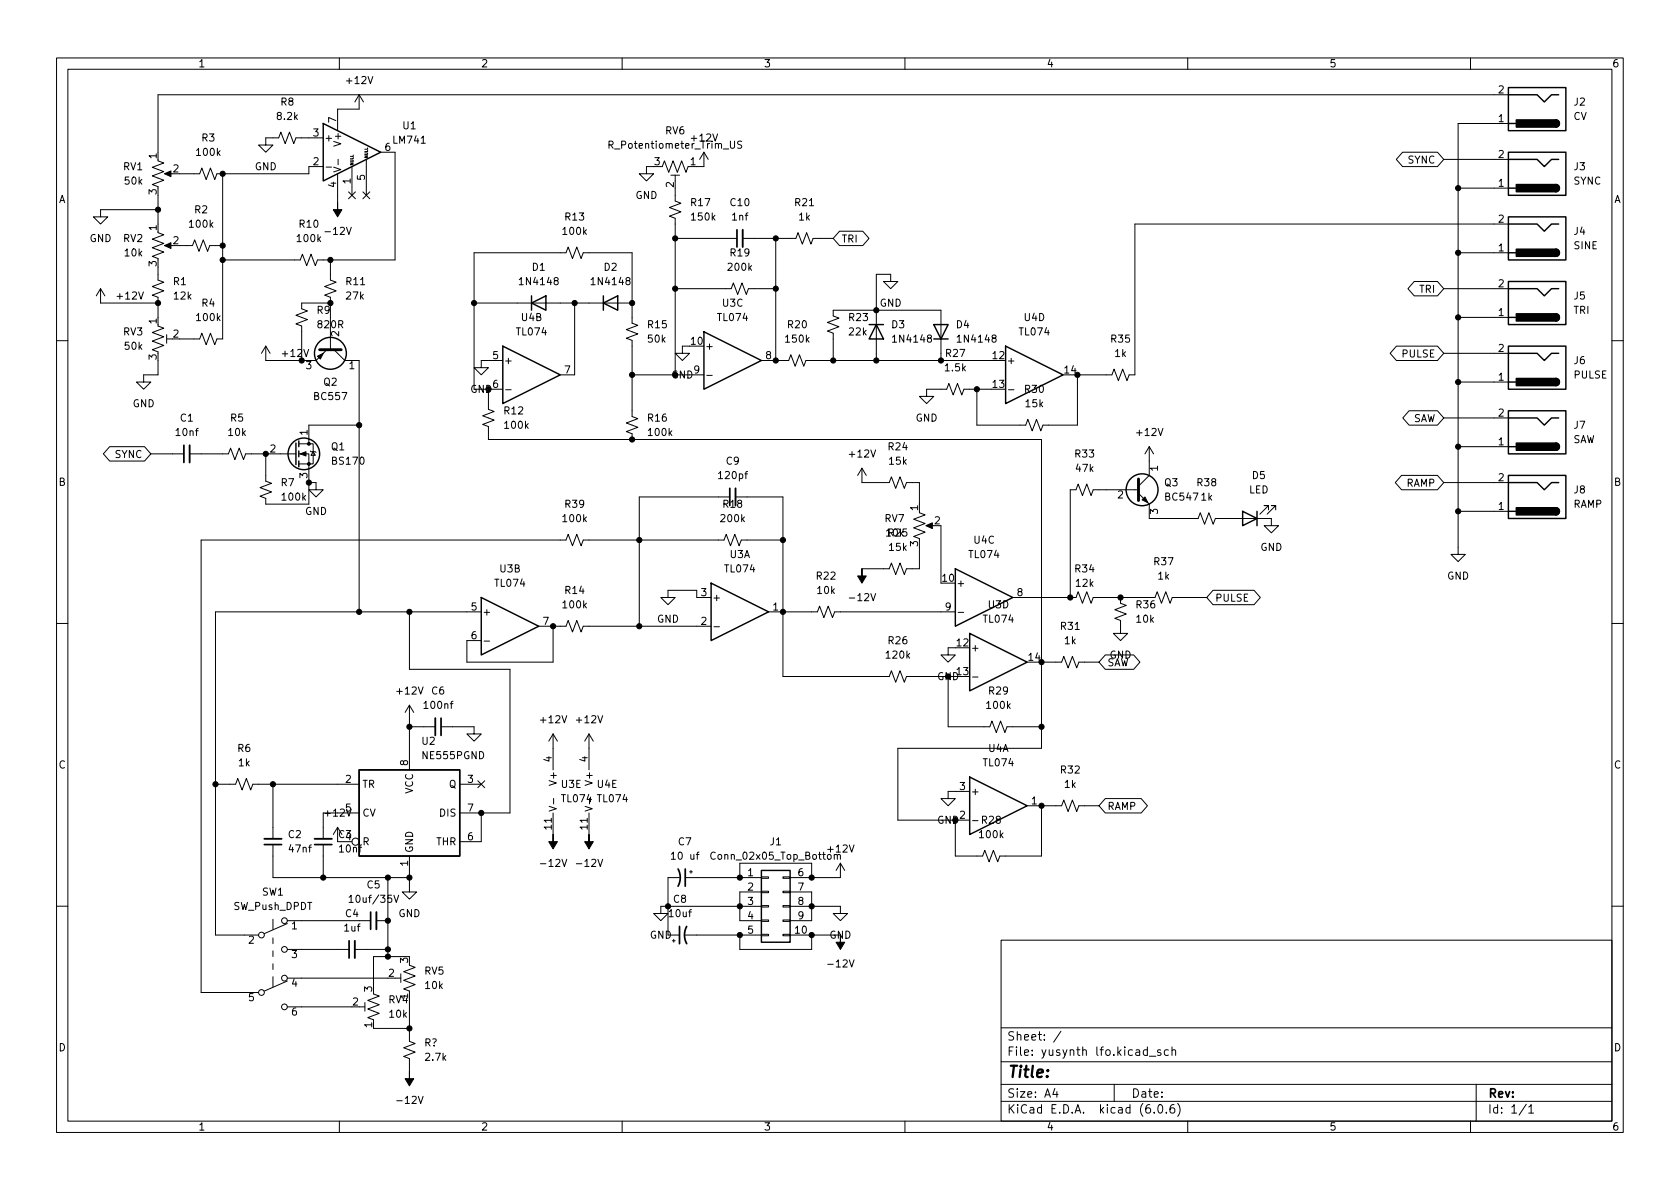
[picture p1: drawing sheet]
<svg xmlns="http://www.w3.org/2000/svg" width="297mm" height="210mm" viewBox="0 0 297 210" stroke-linecap="round" stroke-linejoin="round" font-family="sans-serif">
<g fill="none" stroke="#000" stroke-width=".18">
<path d="M10 10.2h277v190.1h-277zM12 12.2h273v186.1h-273zM60 10.2v2M63.5 16.8v2.5h-3.8v3.8M63.5 16.8l-.8 1.2M63.5 16.8l.8 1.2M110 10.2v2M160 10.2v2M210 10.2v2M260 10.2v2M266.7 16.8h-238.8v10.1M27.9 28.4l1.1 .4-2.1 .8 2.1 .7-2.1 .8 2.1 .8-2.1 .7 1 .4"/>
<path d="M27.9 37.1h-10.1v1.2h1.2l-1.2 1.3-1.3-1.3h1.3M27.9 34.5v5.1M29.5 30.7h1M39.4 30.7v29.2h-1l-.4 1.1-.8-2.1-.8 2.1-.7-2.1-.4 1h-3.6M57.1 29.5h-2.5v1.2h-16.2l-.4 1-.8-2-.8 2-.7-2-.4 1h-3.6M57.1 24.4h-4.8l-.4 1-.7-2-.8 2-.7-2-.4 1h-2.3v1.2h1.3l-1.3 1.3-1.3-1.3h1.3M57.7 29.5h.9M59 29.6l1.3 .4-1.3 .4M59.7 30.7v5.1M59.8 28.2v.9M61.6 33.9l1.2 1.2M62.2 29.5v5"/>
<path d="M62.8 33.9l-1.2 1.2M64.2 33.9l1.2 1.2M64.8 28.2v6.3M65.4 33.9l-1.2 1.2M67.3 26.9h2.5v19.1h-13.7l-.3 1-.8-2-.8 2-.7-2-.4 1h-13.7M107.7 25.6h.6l.1-.2-.1-.3-.6-.1v1.2M115.6 29.5h-1.3v1.2h1.3l-1.3 1.3-1.3-1.3h1.3M117.1 29.5l.4-1.1 .7 2.1 .8-2.1 .8 2.1 .7-2.1 .8 2.1 .4-1M118.6 31h1.5M119.4 33.3v2.3l1 .3-2 .8 2 .8-2 .7 1 .4v27.7h-7.6M119.4 31v1M124.5 26.9v2.6h-1.3"/>
<path d="M124.5 26.9l-.8 1.3M124.5 26.9l.7 1.3M131.1 25h-.4l-.2 .1v.3l.5 .3 .1 .3-.2 .2h-.5M248 26.9h6.2l1.1 1.3-1.1 1.3h-6.2l-1.1-1.3zM255.3 28.2h11.4M257.8 33.3h8.9M266.7 21.8h-8.9v76.2h1.3l-1.3 1.3-1.3-1.3h1.3M266.7 39.6h-66v26.7h-1.1l-.3 1-.8-2-.8 2-.7-2-.4 1h-6.1v8.9h-6.1l-.4 1-.7-2-.8 2-.8-2-.3 1h-8.7v-6.4M17.8 51v2.6h10.1M17.8 51l-.8 1.3M17.8 51l.7 1.3M27.9 57.7l1.1 .3-2.1 .8 2.1 .8-2.1 .7 2.1 .8-2.1 .7 1 .4"/>
<path d="M27.9 41.1l1.1 .4-2.1 .8 2.1 .7-2.1 .8 2.1 .8-2.1 .7 1 .4M27.9 47.2v2.3l1.1 .4-2.1 .8 2.1 .7-2.1 .8 1 .4v3.5M29.5 59.9h1M29.5 43.4h1M29.5 59.2v1.5M31.7 43.4h2.3l.4-1 .8 2 .7-2 .8 2 .4-1h2.3M58.4 53.6h-5.1v1l1.1 .4-2.1 .7 2.1 .8-2.1 .8 1 .4v6M58.4 46v3.5l1 .4-2 .8 2 .7-2 .8 1 .4v9.2M83.8 53.6h28M101.6 53.6v12.7h-2.5M119.4 51h9.9l.4-1 .7 2.1 .8-2.1 .8 2.1 .3-1.1h4.9M119.4 42.2h10.9"/>
<path d="M131.3 42.2h9.4l.4-1.1 .8 2.1 .7-2.1 .8 2.1 .4-1h3.5M137.2 42.2v21.5M148.4 40.9h4.1l1.2 1.3-1.2 1.2h-4.1l-1.1-1.2zM157.5 49.8h-1.3l1.3 1.2 1.2-1.2h-1.2v-1.3h-2.6v15.2M250 49.8h4.2l1.1 1.2-1.1 1.3h-4.2l-1.1-1.3zM255.3 51h11.4M257.8 44.7h8.9M257.8 56.1h8.9M10 60.2h2M19.4 79h6.2l1.1 1.3-1.1 1.2h-6.2l-1.1-1.2zM27.9 63.7v2.6h-2.5v1.3h1.3l-1.3 1.2-1.3-1.2h1.3M47 61.2v2.5h8.9l1.9-1.9"/>
<path d="M47 61.2l-.8 1.3M47 61.2l.8 1.3M52.8 78.5h2.6v3.5h-2.6M54.9 79.8l.1 .1h.8l.1 .1M55.4 79.9l.4 .6h-.8zM59.1 61.8l1.9 1.9h2.5v44.5M63.5 75.2h-8.9v3.3M83.8 68.8v-24.1h16.3l.4-1 .7 2 .8-2 .7 2 .4-1h8.7v12.4l1 .4-2.1 .8 2.1 .7-2.1 .8 1.1 .4v13.5l1 .3-2.1 .8 2.1 .8-2.1 .7 1.1 .4v1M88.9 63.7h-3.8v1.3h1.3l-1.3 1.3-1.3-1.3h1.3M88.9 68.8h-2.5v3.6l1 .4-2.1 .7 2.1 .8-2.1 .8 1.1 .3v2.3h97.7v54.6h-25.4v12.7h12.7M89.4 68.9h1M121.9 61.2h-1.3v1.3h1.3l-1.3 1.2-1.2-1.2h1.2"/>
<path d="M121.9 66.3h2.6M125 66.4h.9M134.6 63.7h4.8l.4-1 .8 2.1 .8-2.1 .7 2.1 .4-1.1h32.8M147.3 63.7v-4.8l-1-.4 2-.7-2-.8 2-.7-1-.4v-1h19.1v8.8M175.3 68.8h-4.9l-.3 1-.8-2-.8 2-.7-2-.4 1h-3.6v1.3h1.3l-1.3 1.3-1.2-1.3h1.2M178.3 68.9h1M203.2 79v5.1l-1.9 1.9M203.2 79l-.8 1.3M203.2 79l.8 1.3M246.9 61.2h7.3l1.1 1.3-1.1 1.2h-7.3l-1.1-1.2zM249.1 72.6h5.1l1.1 1.3-1.1 1.3h-5.1l-1.1-1.3zM255.3 73.9h11.4"/>
<path d="M255.3 62.5h11.4M257.8 79h8.9M257.8 67.6h8.9M285 60.2h2M26.7 80.3h5.8M33.5 80.3h6.9l.4-1.1 .7 2.1 .8-2.1 .8 2.1 .3-1h8.9M47 80.3v4.8l1 .4-2 .7 2 .8-2 .8 1 .3v1h7.6v-8.8h-1.8M54.6 85.3h1.3v1.3h1.2l-1.2 1.3-1.3-1.3h1.3M129 87.9h-16v22.8M130 87.9h8.4v31.7h18.8l.4-1 .8 2 .7-2 .8 2 .4-1h7.3v8.9h7.4l.4-1 .7 2 .8-2 .8 2 .4-1h6M138.4 95.5h-7.3l-.4 1-.8-2-.7 2-.8-2-.4 1h-24.9l-.4 1-.7-2-.8 2-.7-2-.4 1h-64.5v80h10.1M152.4 82.8v2.5h4.8l.4-1 .8 2.1 .7-2.1 .8 2.1 .4-1.1h2.3v3.8"/>
<path d="M152.4 82.8l-.8 1.3M152.4 82.8l.8 1.3M160.3 93.5h-.6l-.1 .6 .2-.1 .4 .1 .2 .2-.1 .4-.2 .1-.5-.1M162.6 96.8v3.8h-2.3l-.4 1-.8-2-.7 2-.8-2-.4 1h-4.8M162.6 90.7l1 .4-2.1 .7 2.1 .8-2.1 .7 2.1 .8-2.1 .8 1.1 .3M164.1 93h1M166.4 93v10.1M201.3 86.6h-8l-.4 1-.7-2-.8 2-.8-2-.4 1h-1v19.1M201.3 87.2l1.9 1.9v2.6h8.6l.4-1 .8 2 .7-2 .8 2 .4-1h9.9v1.3h1.3l-1.3 1.2-1.3-1.2h1.3M224.3 90.2v-.8h-.8h.8l-1.5 1.5M225.6 90.2v-.8h-.8h.8l-1.6 1.5M247.8 84.1h6.4l1.1 1.2-1.1 1.3h-6.4l-1.1-1.3z"/>
<path d="M255.3 85.3h11.4M257.8 90.4h8.9M10 110.2h2M72.4 108.2v10.2h17.8v25.4h-8.9M85.1 108.2h-47v57.1h7.6M85.6 113.4h1M95.2 110.7h4.9l.4-1 .7 2.1 .8-2.1 .7 2.1 .4-1.1h22.6M97.8 110.7v6.4h-15.3v-3.8h2.6M118.1 105.7h-1.3l1.3 1.2 1.3-1.2h-1.3v-1.3h5.1v1.3h2.5M126.2 110.8h1M135.9 108.2h8.6l.4-1 .8 2 .7-2 .8 2 .4-1h21.3M168.9 114.5h-1.3v1.3h1.3l-1.3 1.3-1.2-1.3h1.2"/>
<path d="M169.4 108.3h1M172 119.7h.9M179.1 105.7h11.1l.4-1.1 .8 2.1 .8-2.1 .7 2.1 .4-1h10.9l.4-1.1 .8 2.1 .7-2.1 .8 2.1 .4-1h6.1M184.1 117.1h3.6l.4-1 .7 2 .8-2 .8 2 .4-1h3.5M195.4 115.8h5l1.2 1.3-1.2 1.3h-5l-1.1-1.3zM198.1 105.7v1l1 .4-2 .7 2 .8-2 .7 1 .4v2.3h1.3l-1.3 1.3-1.3-1.3h1.3M214.5 104.4h7.2l1.1 1.3-1.1 1.2h-7.2l-1.1-1.2zM285 110.2h2M38.1 138.7h3.6l.3-1 .8 2 .8-2 .7 2 .4-1h18.8M48.3 138.7v9.6M72.4 124.7v11.4M72.4 128.5h4.6"/>
<path d="M72.4 124.7l-.8 1.3M72.4 124.7l.8 1.3M78 128.5h5.8v1.3h1.3l-1.3 1.3-1.3-1.3h1.3M81.3 138.7h3.8M84.5 138.1l1.2 1.2M85.7 138.1l-1.2 1.2M97.8 129.8l-.8 1.3M97.8 129.8v6.3M97.8 129.8l.8 1.3M104.1 129.8l-.7 1.3M104.1 129.8v6.3M104.1 129.8l.8 1.3"/>
<path d="M171.4 139.9h-3.8v1.3h1.3l-1.3 1.3-1.2-1.3h1.2M48.3 149.3v5.9h24.1M57.1 143.8v4.5M57.1 149.3v5.9M59.7 143.8h3.8M59.7 146.3l-.8 1.3M61.7 158.7l.4-.4v1.3M61.7 159.6h.7M68.6 155.2v14M69.6 158.3l.5 1.3 .4-1.3M72.4 151.4v6.3h1.3l-1.3 1.3-1.3-1.3h1.3M85.1 143.8v5h-3.8"/>
<path d="M97.1 142.6l1.3 .4-1.3 .4M97.8 143.8v3.8M97.9 141.2v1M103.4 142.6l1.3 .4-1.3 .4M104.1 143.8v3.8M120.1 155.2h-2v10.1h2M121.2 155.2h13.4M121.9 154.2h.5M122.2 153.9v.5M123.1 151.1h.5M123.6 150.7l-.3 .2v1.1M126.5 150.8a.6 .6 0 0 0-.9 .4 .6 .6 0 0 0 .6 .8l.3-.2"/>
<path d="M130.8 155.2v-2.6h12.7v2.6M134.6 157.6h1.3v.3h-1.3zM134.6 155.1h1.3v.2h-1.3zM134.6 157.7h-3.8v5.1h3.8M138.4 157.6h1.3v.3h-1.3zM138.4 155.1h1.3v.2h-1.3zM139.7 157.7h3.8v5.1h-3.8M147.5 151.2l.2-.1 .3 .1v.8M147.5 151.1v.9M148 151.3l.2-.2 .3 .1 .1 .8M148.6 152.6v2.6h-8.9M148.6 152.6l-.8 1.3"/>
<path d="M148.6 152.6l.8 1.3M172 145.1h.9M181.6 142.5h6.1l.4-1 .7 2 .8-2 .8 2 .4-1h3.5M184.1 142.5v8.9h-7.3l-.4 1-.8-2-.7 2-.8-2-.4 1h-4.8v-6.4M195.4 141.2h6.4l1.1 1.3-1.1 1.3h-6.4l-1.1-1.3zM10 160.2h2M48.3 162.6v1.7M48.3 165.9v1M48.3 168.1v1.1M48.3 170.4v1M48.3 172.7v1.8M50.8 162.8h14.7"/>
<path d="M50.8 173.5l-4.1 1.8M50.8 163.3l-4.1 1.8M50.8 167.9h10.9M50.8 173h17.8M50.8 178h11.4M62.7 167.9h5.9M63.5 178h1M64.5 177.3v1.5M66 175.8l1.1 .3-2.1 .8 2.1 .8-2.1 .7 2.1 .8-2.1 .8 1 .3v.3M66.5 162.8h2.1M69.8 173h1.1M70.9 172.2v1.5"/>
<path d="M72.4 176.8v7.3l1 .4-2 .8 2 .7-2 .8 1 .4v2.3M72.4 170.7l1 .4-2 .7 2 .8-2 .7 2 .8-2 .8 1 .4v.2M72.4 169.2h-6.4v5M118.9 166.4h.5M121.2 165.3h13.4M130.8 165.3v2.6h12.7v-2.6M134.6 165.2h1.3v.3h-1.3zM134.6 162.7h1.3v.2h-1.3zM134.6 160.1h1.3v.3h-1.3zM134.6 160.3h-17.8v1.2h1.3l-1.3 1.3-1.2-1.3h1.2M138.4 165.2h1.3v.3h-1.3zM138.4 162.7h1.3v.2h-1.3z"/>
<path d="M138.4 160.1h1.3v.3h-1.3zM139.7 160.3h8.9v1.2h1.3l-1.3 1.3-1.3-1.3h1.3M139.7 165.3h8.9M177 166.3h108v32h-108zM285 160.2h2M60 198.3v2M66 181.9h6.4M110 198.3v2M160 198.3v2M177 194.8h108M177 191.8h108M177 187.8h108"/>
<path d="M177 181.8h108M186.5 192.5l-.4 1h1M186.9 193v1M187.6 182.4l-1.3 1.9M197 191.8v3M203.2 186.8h1.2M204.1 196.7v.1M204.9 195.4l.2-.1a.81 .81 0 0 1 .6 .7 .81 .81 0 0 1-.3 .8h-.2a.81 .81 0 0 1-.6-.6 .81 .81 0 0 1 .3-.8zM205.2 185.7l-.3-.1-.3 .2 .1 .3 .5 .1v.4h-.6M206.2 196.7v.1M206.6 185.7l-.5-.1-.2 .3v.4l.1 .3h.6M207.2 185.8l.2-.2 .4 .1 .1 .9"/>
<path d="M207.2 185.1v1.5M207.6 195.3a.59 .59 0 0 0-.7 .7v.5l.1 .3h.4l.2-.1 .1-.5-.1-.2-.5-.1-.2 .3M208.2 195.1a1.72 1.72 0 0 1 0 2.3M210 198.3v2M260 198.3v2M261 191.8v6.5M269.9 195.3l-1.3 1.9M270.3 195.8l.4-.5v1.5M270.3 196.8h.9"/>
<circle cx="62.9" cy="148.8" r=".63"/>
<circle cx="46.2" cy="175.5" r=".51"/>
<circle cx="46.2" cy="165.3" r=".51"/>
<circle cx="50.3" cy="167.9" r=".51"/>
<circle cx="50.3" cy="173" r=".51"/>
<circle cx="50.3" cy="178" r=".51"/>
<circle cx="50.3" cy="162.8" r=".51"/>
</g>
<path d="M131.3 40.6v3.1M33.5 78.7v3.1M130 86.4v3M77 127v3M46.7 148.3h3.1M55.6 148.3h3.1M62.7 166.4v3M66.5 161.3v3" fill="none" stroke="#000" stroke-width=".33"/>
<path d="M130.3 40.6v3.1M32.5 78.7v3.1M129 86.4v3M78 127v3M46.7 149.3h3.1M55.6 149.3h3.1M119.9 153.7a3.2 3.2 0 0 1 0 3M121.2 153.7v3M61.7 166.4v3M65.5 161.3v3M120.1 163.8v3.1M121.4 163.8a3.2 3.2 0 0 0 0 3.1" fill="none" stroke="#000" stroke-width=".3"/>
<g fill="none" stroke="#000" stroke-width=".25">
<path d="M266.7 15.5h10.2v7.6h-10.2zM266.7 16.8h5.1l1.2 1.2 1.3-1.2h1.3M57.1 21.8l10.2 5.1-10.2 5.1zM266.7 38.3h10.2v7.7h-10.2zM266.7 26.9h10.2v7.6h-10.2zM266.7 39.6h5.1l1.2 1.3 1.3-1.3h1.3M266.7 28.2h5.1l1.2 1.3 1.3-1.3h1.3M266.7 21.8h1.3M266.7 33.3h1.3M275.1 21.2a.63 .63 0 0 1 .6 .6 .63 .63 0 0 1-.6 .7M275.1 32.6a.63 .63 0 0 1 .6 .7 .63 .63 0 0 1-.6 .6M94 53.6l2.5-1.3v2.6z"/>
<path d="M94 52.3v2.6M106.7 53.6l2.5-1.3v2.6zM106.7 52.3v2.6M124.5 58.7l10.1 5-10.1 5.1zM153.7 57.4h2.5M154.9 57.4l1.3 2.5h-2.5zM165.1 57.4h2.5l-1.2 2.5zM165.1 59.9h2.5M266.7 49.8h10.2v7.6h-10.2zM266.7 51h5.1l1.2 1.3 1.3-1.3h1.3M266.7 56.1h1.3M266.7 44.7h1.3"/>
<path d="M275.1 55.5a.63 .63 0 0 1 .6 .6 .63 .63 0 0 1-.6 .7M275.1 44.1a.63 .63 0 0 1 .6 .6 .63 .63 0 0 1-.6 .6M52.3 78.4v3.8M52.8 78v1M52.8 79.8v1M88.9 61.2l10.2 5.1-10.2 5.1zM177.8 61.2l10.2 5.1-10.2 5.1zM266.7 72.6h10.2v7.7h-10.2zM266.7 61.2h10.2v7.6h-10.2zM266.7 73.9h5.1l1.2 1.3 1.3-1.3h1.3M266.7 62.5h5.1l1.2 1.2 1.3-1.2h1.3M266.7 79h1.3"/>
<path d="M266.7 67.6h1.3M275.1 78.4a.63 .63 0 0 1 .6 .6 .63 .63 0 0 1-.6 .6M275.1 66.9a.63 .63 0 0 1 .6 .7 .63 .63 0 0 1-.6 .6M52.8 81.5v1M219.7 90.4l2.5 1.3-2.5 1.3zM222.2 90.4v2.6M266.7 84.1h10.2v7.6h-10.2zM266.7 85.3h5.1l1.2 1.3 1.3-1.3h1.3M266.7 90.4h1.3M275.1 89.8a.63 .63 0 0 1 .6 .6 .63 .63 0 0 1-.6 .7M85.1 105.7l10.1 5-10.1 5.1zM125.7 103.1l10.2 5.1-10.2 5.1z"/>
<path d="M168.9 100.6l10.2 5.1-10.2 5zM171.4 112l10.2 5.1-10.2 5.1zM63.5 136.1h17.8v15.3h-17.8zM171.4 137.4l10.2 5.1-10.2 5.1zM134.6 153.9h5.1v12.7h-5.1z"/>
<circle cx="58.4" cy="62.5" r="2.82"/>
<circle cx="53.7" cy="80.3" r="2.79"/>
<circle cx="201.9" cy="86.6" r="2.82"/>
</g>
<path d="M56.5 61.8h3.8M201.3 84.7v3.8" fill="none" stroke="#000" stroke-width=".51"/>
<g fill="#000" stroke="#000" stroke-width=".18">
<path d="M29.1 30.7l1.1-.5v1zM59.7 35.8v1.3h.8l-.8 1.2-.8-1.2h.8zM29.1 43.4l1.1-.5v1zM56.1 63l1-.5-.5 1zM53.1 80.3l1-.4v.7zM163.7 93l1.1-.5v1zM201.9 88.4l.5-.5 .5 1zM152.4 100.6v1.2h.8l-.8 1.3-.8-1.3h.8zM97.8 147.6v1.2h.8l-.8 1.3-.8-1.3h.8zM104.1 147.6v1.2h.8l-.8 1.3-.7-1.3h.7zM148.6 165.3v1.3h.8l-.8 1.3-.8-1.3h.8zM72.4 189.5v1.2h.8l-.8 1.3-.8-1.3h.8z"/>
<circle cx="27.9" cy="37.1" r=".46"/>
<circle cx="39.4" cy="30.7" r=".46"/>
<circle cx="257.8" cy="33.3" r=".46"/>
<circle cx="27.9" cy="53.6" r=".46"/>
<circle cx="39.4" cy="43.4" r=".46"/>
<circle cx="39.4" cy="46" r=".46"/>
<circle cx="58.4" cy="46" r=".46"/>
<circle cx="58.4" cy="53.6" r=".46"/>
<circle cx="83.8" cy="53.6" r=".46"/>
<circle cx="101.6" cy="53.6" r=".46"/>
<circle cx="111.8" cy="53.6" r=".46"/>
<circle cx="119.4" cy="42.2" r=".46"/>
<circle cx="119.4" cy="51" r=".46"/>
<circle cx="137.2" cy="42.2" r=".46"/>
<circle cx="137.2" cy="51" r=".46"/>
<circle cx="154.9" cy="54.9" r=".46"/>
<circle cx="257.8" cy="56.1" r=".46"/>
<circle cx="257.8" cy="44.7" r=".46"/>
<circle cx="53.3" cy="63.7" r=".46"/>
<circle cx="54.6" cy="78.5" r=".25"/>
<circle cx="63.5" cy="75.2" r=".46"/>
<circle cx="111.8" cy="66.3" r=".46"/>
<circle cx="111.8" cy="77.7" r=".46"/>
<circle cx="137.2" cy="63.7" r=".46"/>
<circle cx="147.3" cy="63.7" r=".46"/>
<circle cx="154.9" cy="63.7" r=".46"/>
<circle cx="166.4" cy="63.7" r=".46"/>
<circle cx="172.7" cy="68.8" r=".46"/>
<circle cx="190.5" cy="66.3" r=".46"/>
<circle cx="257.8" cy="79" r=".46"/>
<circle cx="257.8" cy="67.6" r=".46"/>
<circle cx="47" cy="80.3" r=".46"/>
<circle cx="54.6" cy="85.3" r=".46"/>
<circle cx="54.6" cy="82" r=".25"/>
<circle cx="113" cy="95.5" r=".46"/>
<circle cx="138.4" cy="95.5" r=".46"/>
<circle cx="257.8" cy="90.4" r=".46"/>
<circle cx="63.5" cy="108.2" r=".46"/>
<circle cx="72.4" cy="108.2" r=".46"/>
<circle cx="97.8" cy="110.7" r=".46"/>
<circle cx="113" cy="110.7" r=".46"/>
<circle cx="138.4" cy="108.2" r=".46"/>
<circle cx="184.1" cy="117.1" r=".46"/>
<circle cx="189.2" cy="105.7" r=".46"/>
<circle cx="198.1" cy="105.7" r=".46"/>
<circle cx="38.1" cy="138.7" r=".46"/>
<circle cx="48.3" cy="138.7" r=".46"/>
<circle cx="72.4" cy="128.5" r=".46"/>
<circle cx="184.1" cy="128.5" r=".46"/>
<circle cx="57.1" cy="155.2" r=".46"/>
<circle cx="68.6" cy="155.2" r=".46"/>
<circle cx="72.4" cy="155.2" r=".46"/>
<circle cx="85.1" cy="143.8" r=".46"/>
<circle cx="130.8" cy="155.2" r=".46"/>
<circle cx="143.5" cy="155.2" r=".46"/>
<circle cx="184.1" cy="142.5" r=".46"/>
<circle cx="68.6" cy="169.2" r=".46"/>
<circle cx="68.6" cy="167.9" r=".46"/>
<circle cx="68.6" cy="162.8" r=".46"/>
<circle cx="118.1" cy="160.3" r=".46"/>
<circle cx="130.8" cy="160.3" r=".46"/>
<circle cx="130.8" cy="165.3" r=".46"/>
<circle cx="143.5" cy="160.3" r=".46"/>
<circle cx="143.5" cy="165.3" r=".46"/>
<circle cx="72.4" cy="181.9" r=".46"/>
</g>
<g fill="#000" stroke="#000" stroke-width=".25">
<path d="M268.1 21.2h7v1.3h-7zM268.1 32.6h7v1.3h-7zM275.1 21.2a.63 .63 0 0 1 .6 .6 .63 .63 0 0 1-.6 .7zM275.1 32.6a.63 .63 0 0 1 .6 .7 .63 .63 0 0 1-.6 .6zM268.1 55.5h7v1.3h-7zM268.1 44.1h7v1.2h-7zM275.1 55.5a.63 .63 0 0 1 .6 .6 .63 .63 0 0 1-.6 .7zM275.1 44.1a.63 .63 0 0 1 .6 .6 .63 .63 0 0 1-.6 .6zM268.1 78.4h7v1.2h-7zM268.1 66.9h7v1.3h-7zM275.1 78.4a.63 .63 0 0 1 .6 .6 .63 .63 0 0 1-.6 .6zM275.1 66.9a.63 .63 0 0 1 .6 .7 .63 .63 0 0 1-.6 .6z"/>
<path d="M268.1 89.8h7v1.3h-7zM275.1 89.8a.63 .63 0 0 1 .6 .6 .63 .63 0 0 1-.6 .7z"/>
</g>
<text font-size="2.8" x="178" y="190.6">Title:</text>
<g font-size="2.1">
<text x="178" y="184">Sheet: /</text>
<text x="178" y="186.7">File: yusynth lfo.kicad_sch</text>
<text x="178" y="196.9">KiCad E.D.A. kicad (6.0.6)</text>
<text x="178" y="194.1">Size: A4</text>
<text x="200" y="194.1">Date:</text>
<text x="263" y="194.1">Rev:</text>
<text x="263" y="196.9">Id: 1/1</text>
</g>
<g font-size="1.8">
<text x="35" y="11.9">1</text>
<text x="85" y="11.9">2</text>
<text x="135" y="11.9">3</text>
<text x="185" y="11.9">4</text>
<text x="235" y="11.9">5</text>
<text x="285" y="11.9">6</text>
<text x="61.4" y="14.9">+12V</text>
<text x="264.9" y="16.5">2</text>
<text x="49.1" y="21.2">8.2k</text>
<text x="49.7" y="18.7">R8</text>
<text x="59.4" y="21.7" transform="rotate(-90 59.4 21.7)">7</text>
<text x="71.3" y="22.9">U1</text>
<text x="117.7" y="23.7">RV6</text>
<text x="264.9" y="21.6">1</text>
<text x="278.2" y="21.2">CV</text>
<text x="278.3" y="18.7">J2</text>
<text x="27.7" y="28" transform="rotate(-90 27.7 28)">1</text>
<text x="34.9" y="27.6">100k</text>
<text x="35.7" y="25">R3</text>
<text x="55.4" y="29.2">2</text>
<text x="55.4" y="24.1">3</text>
<text x="57.3" y="25">+</text>
<text x="60.3" y="25.4" transform="rotate(-90 60.3 25.4)">V+</text>
<text x="68.1" y="26.7">6</text>
<text x="69.6" y="25.4">LM741</text>
<text x="108.2" y="26.3">R_Potentiometer_Trim_US</text>
<text x="115.7" y="29.2">3</text>
<text x="122.1" y="29.2">1</text>
<text x="122.4" y="25">+12V</text>
<text x="248.9" y="28.9">SYNC</text>
<text x="264.9" y="27.9">2</text>
<text x="10.3" y="35.9">A</text>
<text x="21.8" y="30.1">RV1</text>
<text x="22.1" y="32.6">50k</text>
<text x="27.7" y="34.4" transform="rotate(-90 27.7 34.4)">3</text>
<text x="30.6" y="30.5">2</text>
<text x="45" y="30.1">GND</text>
<text x="59.4" y="33.1" transform="rotate(-90 59.4 33.1)">4</text>
<text x="62" y="32.5" transform="rotate(-90 62 32.5)">1</text>
<text x="64.5" y="31.9" transform="rotate(-90 64.5 31.9)">5</text>
<text x="112.3" y="35.2">GND</text>
<text x="119.1" y="33.1" transform="rotate(-90 119.1 33.1)">2</text>
<text x="264.9" y="33">1</text>
<text x="278.2" y="32.6">SYNC</text>
<text x="278.3" y="30.1">J3</text>
<text x="285.3" y="35.9">A</text>
<text x="27.7" y="40.7" transform="rotate(-90 27.7 40.7)">1</text>
<text x="33.6" y="40.3">100k</text>
<text x="34.4" y="37.7">R2</text>
<text x="53" y="40.3">R10</text>
<text x="57.8" y="41.5">-12V</text>
<text x="99.6" y="41.5">100k</text>
<text x="100" y="39">R13</text>
<text x="122.2" y="36.4">R17</text>
<text x="122.4" y="39">150k</text>
<text x="129.2" y="36.4">C10</text>
<text x="129.5" y="39">1nf</text>
<text x="140.6" y="36.4">R21</text>
<text x="141.3" y="39">1k</text>
<text x="264.9" y="39.4">2</text>
<text x="278.3" y="41.5">J4</text>
<text x="15.8" y="42.8">GND</text>
<text x="21.8" y="42.8">RV2</text>
<text x="22.1" y="45.3">10k</text>
<text x="27.7" y="47.1" transform="rotate(-90 27.7 47.1)">3</text>
<text x="30.6" y="43.2">2</text>
<text x="52.6" y="42.8">100k</text>
<text x="94.1" y="47.9">D1</text>
<text x="106.8" y="47.9">D2</text>
<text x="128.8" y="47.9">200k</text>
<text x="129.2" y="45.3">R19</text>
<text x="148.7" y="42.9">TRI</text>
<text x="264.9" y="44.4">1</text>
<text x="278.3" y="44.1">SINE</text>
<text x="20.8" y="53">+12V</text>
<text x="30.7" y="50.4">R1</text>
<text x="30.8" y="53">12k</text>
<text x="61.3" y="50.4">R11</text>
<text x="61.3" y="53">27k</text>
<text x="92.2" y="50.4">1N4148</text>
<text x="104.9" y="50.4">1N4148</text>
<text x="251" y="51.8">TRI</text>
<text x="264.9" y="50.8">2</text>
<text x="278.3" y="53">J5</text>
<text x="21.8" y="59.3">RV3</text>
<text x="27.7" y="57.3" transform="rotate(-90 27.7 57.3)">1</text>
<text x="30.6" y="59.7">2</text>
<text x="34.9" y="56.8">100k</text>
<text x="35.7" y="54.2">R4</text>
<text x="56.1" y="55.5">R9</text>
<text x="56.3" y="58">820R</text>
<text x="59.9" y="59.5" transform="rotate(-90 59.9 59.5)">2</text>
<text x="91.4" y="59.3">TL074</text>
<text x="92.2" y="56.8">U4B</text>
<text x="114.6" y="58">R15</text>
<text x="127" y="56.8">TL074</text>
<text x="127.8" y="54.2">U3C</text>
<text x="139.3" y="58">R20</text>
<text x="150.2" y="56.8">R23</text>
<text x="150.2" y="59.3">22k</text>
<text x="155.5" y="54.2">GND</text>
<text x="157.7" y="58">D3</text>
<text x="169.1" y="58">D4</text>
<text x="180.3" y="59.3">TL074</text>
<text x="181.1" y="56.8">U4D</text>
<text x="264.9" y="55.9">1</text>
<text x="278.2" y="55.5">TRI</text>
<text x="22.1" y="61.8">50k</text>
<text x="27.7" y="63.6" transform="rotate(-90 27.7 63.6)">3</text>
<text x="50.1" y="63.1">+12V</text>
<text x="54.1" y="65.3">3</text>
<text x="61.7" y="65.3">1</text>
<text x="87.1" y="63.5">5</text>
<text x="89" y="64.4">+</text>
<text x="114.6" y="60.6">50k</text>
<text x="122.2" y="61">10</text>
<text x="124.6" y="61.8">+</text>
<text x="135.4" y="63.5">8</text>
<text x="139" y="60.6">150k</text>
<text x="158.2" y="60.6">1N4148</text>
<text x="167.2" y="65.7">1.5k</text>
<text x="167.3" y="63.1">R27</text>
<text x="169.6" y="60.6">1N4148</text>
<text x="175.5" y="63.5">12</text>
<text x="177.9" y="64.4">+</text>
<text x="196.5" y="60.6">R35</text>
<text x="197.1" y="63.1">1k</text>
<text x="247.9" y="63.2">PULSE</text>
<text x="264.9" y="62.2">2</text>
<text x="278.3" y="64.4">J6</text>
<text x="55.7" y="70.7">BC557</text>
<text x="57.2" y="68.2">Q2</text>
<text x="83.1" y="69.5">GND</text>
<text x="87.1" y="68.6">6</text>
<text x="99.8" y="66">7</text>
<text x="118.7" y="66.9">GND</text>
<text x="122.7" y="66">9</text>
<text x="175.5" y="68.6">13</text>
<text x="181.3" y="69.5">R30</text>
<text x="188.2" y="66">14</text>
<text x="264.9" y="67.3">1</text>
<text x="278.3" y="66.9">PULSE</text>
<text x="23.4" y="72">GND</text>
<text x="31.2" y="77.1">10nf</text>
<text x="31.9" y="74.5">C1</text>
<text x="40.4" y="77.1">10k</text>
<text x="40.8" y="74.5">R5</text>
<text x="54.4" y="76.9" transform="rotate(-90 54.4 76.9)">1</text>
<text x="89.2" y="73.3">R12</text>
<text x="89.3" y="75.8">100k</text>
<text x="114.6" y="74.5">R16</text>
<text x="114.7" y="77.1">100k</text>
<text x="161.9" y="74.5">GND</text>
<text x="181.4" y="72">15k</text>
<text x="201.1" y="77.1">+12V</text>
<text x="249.7" y="74.6">SAW</text>
<text x="264.9" y="73.7">2</text>
<text x="278.3" y="75.8">J7</text>
<text x="20.3" y="81">SYNC</text>
<text x="47.8" y="80">2</text>
<text x="58.6" y="79.6">Q1</text>
<text x="58.8" y="82.2">BS170</text>
<text x="128.4" y="82.2">C9</text>
<text x="150.3" y="80.9">+12V</text>
<text x="157.1" y="79.6">R24</text>
<text x="157.3" y="82.2">15k</text>
<text x="190.1" y="80.9">R33</text>
<text x="190.3" y="83.4">47k</text>
<text x="204.7" y="83.3" transform="rotate(-90 204.7 83.3)">1</text>
<text x="264.9" y="78.7">1</text>
<text x="278" y="78.4">SAW</text>
<text x="10.3" y="85.9">B</text>
<text x="49.7" y="86">R7</text>
<text x="50" y="88.5">100k</text>
<text x="54.4" y="84.6" transform="rotate(-90 54.4 84.6)">3</text>
<text x="100" y="89.8">R39</text>
<text x="127.2" y="84.7">120pf</text>
<text x="127.9" y="89.8">R18</text>
<text x="197.6" y="88.1">2</text>
<text x="205.9" y="86">Q3</text>
<text x="206.2" y="88.5">BC547</text>
<text x="211.7" y="86">R38</text>
<text x="212.4" y="88.5">1k</text>
<text x="220.8" y="87.2">LED</text>
<text x="221.4" y="84.7">D5</text>
<text x="248.6" y="86.1">RAMP</text>
<text x="264.9" y="85.1">2</text>
<text x="278.1" y="89.8">RAMP</text>
<text x="278.3" y="87.2">J8</text>
<text x="285.3" y="85.9">B</text>
<text x="53.9" y="91.1">GND</text>
<text x="99.6" y="92.3">100k</text>
<text x="127.6" y="92.3">200k</text>
<text x="156.4" y="92.3">RV7</text>
<text x="156.7" y="94.9">10k</text>
<text x="162.3" y="90.3" transform="rotate(-90 162.3 90.3)">1</text>
<text x="165.2" y="92.7">2</text>
<text x="204.7" y="90.9" transform="rotate(-90 204.7 90.9)">3</text>
<text x="264.9" y="90.2">1</text>
<text x="88.4" y="101.2">U3B</text>
<text x="128.3" y="101.2">TL074</text>
<text x="129" y="98.7">U3A</text>
<text x="157.3" y="97.4">15k</text>
<text x="162.3" y="96.6" transform="rotate(-90 162.3 96.6)">3</text>
<text x="171.4" y="98.7">TL074</text>
<text x="172.2" y="96.1">U4C</text>
<text x="190.1" y="101.2">R34</text>
<text x="204.1" y="99.9">R37</text>
<text x="222.8" y="97.4">GND</text>
<text x="83.3" y="107.9">5</text>
<text x="87.6" y="103.8">TL074</text>
<text x="99.6" y="107.6">100k</text>
<text x="100" y="105">R14</text>
<text x="124" y="105.4">3</text>
<text x="125.9" y="106.3">+</text>
<text x="136.7" y="107.9">1</text>
<text x="144.4" y="102.5">R22</text>
<text x="144.6" y="105">10k</text>
<text x="150.5" y="106.3">-12V</text>
<text x="166.7" y="102.9">10</text>
<text x="167.1" y="107.9">9</text>
<text x="169" y="103.8">+</text>
<text x="174.8" y="107.6">U3D</text>
<text x="179.8" y="105.4">8</text>
<text x="190.3" y="103.8">12k</text>
<text x="201" y="107.6">R36</text>
<text x="204.8" y="102.5">1k</text>
<text x="214.8" y="106.4">PULSE</text>
<text x="255.8" y="102.5">GND</text>
<text x="83.3" y="113">6</text>
<text x="85.2" y="108.8">+</text>
<text x="96" y="110.5">7</text>
<text x="116.1" y="110.1">GND</text>
<text x="124" y="110.5">2</text>
<text x="157.1" y="113.9">R26</text>
<text x="174" y="110.1">TL074</text>
<text x="187.6" y="111.4">R31</text>
<text x="188.2" y="113.9">1k</text>
<text x="201" y="110.1">10k</text>
<text x="156.8" y="116.5">120k</text>
<text x="169.2" y="114.3">12</text>
<text x="169.2" y="119.4">13</text>
<text x="171.6" y="115.2">+</text>
<text x="181.9" y="116.8">14</text>
<text x="195.7" y="117.8">SAW</text>
<text x="196.2" y="116.5">GND</text>
<text x="70.3" y="122.8">+12V</text>
<text x="75.2" y="125.3">100nf</text>
<text x="76.3" y="122.8">C6</text>
<text x="165.7" y="120.3">GND</text>
<text x="174.6" y="125.3">100k</text>
<text x="174.9" y="122.8">R29</text>
<text x="74.6" y="131.7">U2</text>
<text x="95.7" y="127.9">+12V</text>
<text x="102.1" y="127.9">+12V</text>
<text x="10.3" y="135.9">C</text>
<text x="42" y="133">R6</text>
<text x="42.2" y="135.5">1k</text>
<text x="72.1" y="135.4" transform="rotate(-90 72.1 135.4)">8</text>
<text x="74.9" y="134.2">NE555P GND</text>
<text x="97.5" y="134.7" transform="rotate(-90 97.5 134.7)">4</text>
<text x="103.9" y="134.7" transform="rotate(-90 103.9 134.7)">4</text>
<text x="174" y="135.5">TL074</text>
<text x="174.8" y="133">U4A</text>
<text x="187.6" y="136.8">R32</text>
<text x="285.3" y="135.9">C</text>
<text x="61.1" y="138.4">2</text>
<text x="61.1" y="143.5">5</text>
<text x="64" y="139.3">TR</text>
<text x="73" y="140.4" transform="rotate(-90 73 140.4)">VCC</text>
<text x="79.4" y="139.3">Q</text>
<text x="82.7" y="138.4">3</text>
<text x="82.7" y="143.5">7</text>
<text x="98.4" y="138.5" transform="rotate(-90 98.4 138.5)">V+</text>
<text x="99.3" y="139.3">U3E</text>
<text x="99.4" y="141.9">TL074</text>
<text x="104.8" y="138.5" transform="rotate(-90 104.8 138.5)">V+</text>
<text x="105.6" y="139.3">U4E</text>
<text x="105.7" y="141.9">TL074</text>
<text x="169.7" y="139.7">3</text>
<text x="171.6" y="140.6">+</text>
<text x="182.4" y="142.2">1</text>
<text x="188.2" y="139.3">1k</text>
<text x="195.7" y="143.2">RAMP</text>
<text x="51" y="148.2">C2</text>
<text x="57.6" y="144.4">+12V</text>
<text x="59.9" y="148.2">C3</text>
<text x="61.1" y="148.6">4</text>
<text x="64" y="149.5">R</text>
<text x="64" y="144.4">CV</text>
<text x="77.1" y="149.5">THR</text>
<text x="77.8" y="144.4">DIS</text>
<text x="82.7" y="148.6">6</text>
<text x="97.5" y="146.6" transform="rotate(-90 97.5 146.6)">11</text>
<text x="103.9" y="146.6" transform="rotate(-90 103.9 146.6)">11</text>
<text x="120" y="149.5">C7</text>
<text x="136.2" y="149.5">J1</text>
<text x="165.7" y="145.7">GND</text>
<text x="169.7" y="144.8">2</text>
<text x="173.3" y="148.2">100k</text>
<text x="173.6" y="145.7">R28</text>
<text x="51.2" y="150.7">47nf</text>
<text x="60.1" y="150.7">10nf</text>
<text x="72.1" y="153.1" transform="rotate(-90 72.1 153.1)">1</text>
<text x="73" y="150.9" transform="rotate(-90 73 150.9)">GND</text>
<text x="95.9" y="153.3">-12V</text>
<text x="102.3" y="153.3">-12V</text>
<text x="119" y="152">10 uf</text>
<text x="126.3" y="152">Conn_02x05_Top_Bottom</text>
<text x="132.2" y="154.9">1</text>
<text x="141.1" y="154.9">6</text>
<text x="146.5" y="150.7">+12V</text>
<text x="41.3" y="160.9">SW_Push_DPDT</text>
<text x="46.3" y="158.4">SW1</text>
<text x="62.4" y="159.6">10uf/35V</text>
<text x="64.9" y="157.1">C5</text>
<text x="119.1" y="159.6">C8</text>
<text x="132.2" y="157.5">2</text>
<text x="132.2" y="160">3</text>
<text x="141.1" y="157.5">7</text>
<text x="141.1" y="160">8</text>
<text x="44" y="166.9">2</text>
<text x="51.6" y="164.3">1</text>
<text x="60.9" y="164.7">1uf</text>
<text x="61.1" y="162.2">C4</text>
<text x="70.4" y="162.2">GND</text>
<text x="114.9" y="166">GND</text>
<text x="118.4" y="162.2">10uf</text>
<text x="132.2" y="162.6">4</text>
<text x="132.2" y="165.1">5</text>
<text x="140.6" y="165.1">10</text>
<text x="141.1" y="162.6">9</text>
<text x="146.6" y="166">GND</text>
<text x="51.6" y="169.4">3</text>
<text x="68.7" y="172.7">2</text>
<text x="72.1" y="170.3" transform="rotate(-90 72.1 170.3)">3</text>
<text x="75.1" y="172.3">RV5</text>
<text x="146.7" y="171.1">-12V</text>
<text x="44" y="177">5</text>
<text x="51.6" y="174.5">4</text>
<text x="51.6" y="179.6">6</text>
<text x="62.4" y="177.8">2</text>
<text x="65.8" y="175.4" transform="rotate(-90 65.8 175.4)">3</text>
<text x="68.7" y="177.4">RV4</text>
<text x="68.9" y="180">10k</text>
<text x="72.1" y="176.6" transform="rotate(-90 72.1 176.6)">1</text>
<text x="75.3" y="174.9">10k</text>
<text x="10.3" y="185.9">D</text>
<text x="65.8" y="181.7" transform="rotate(-90 65.8 181.7)">1</text>
<text x="75" y="185">R?</text>
<text x="285.3" y="185.9">D</text>
<text x="75.3" y="187.6">2.7k</text>
<text x="70.5" y="195.2">-12V</text>
<text x="35" y="199.9">1</text>
<text x="85" y="199.9">2</text>
<text x="135" y="199.9">3</text>
<text x="185" y="199.9">4</text>
<text x="235" y="199.9">5</text>
<text x="285" y="199.9">6</text>
</g>
<g font-size=".7">
<text x="62.5" y="29.3" transform="rotate(-90 62.5 29.3)">NULL</text>
<text x="65" y="28.1" transform="rotate(-90 65 28.1)">NULL</text>
</g>
</svg>
